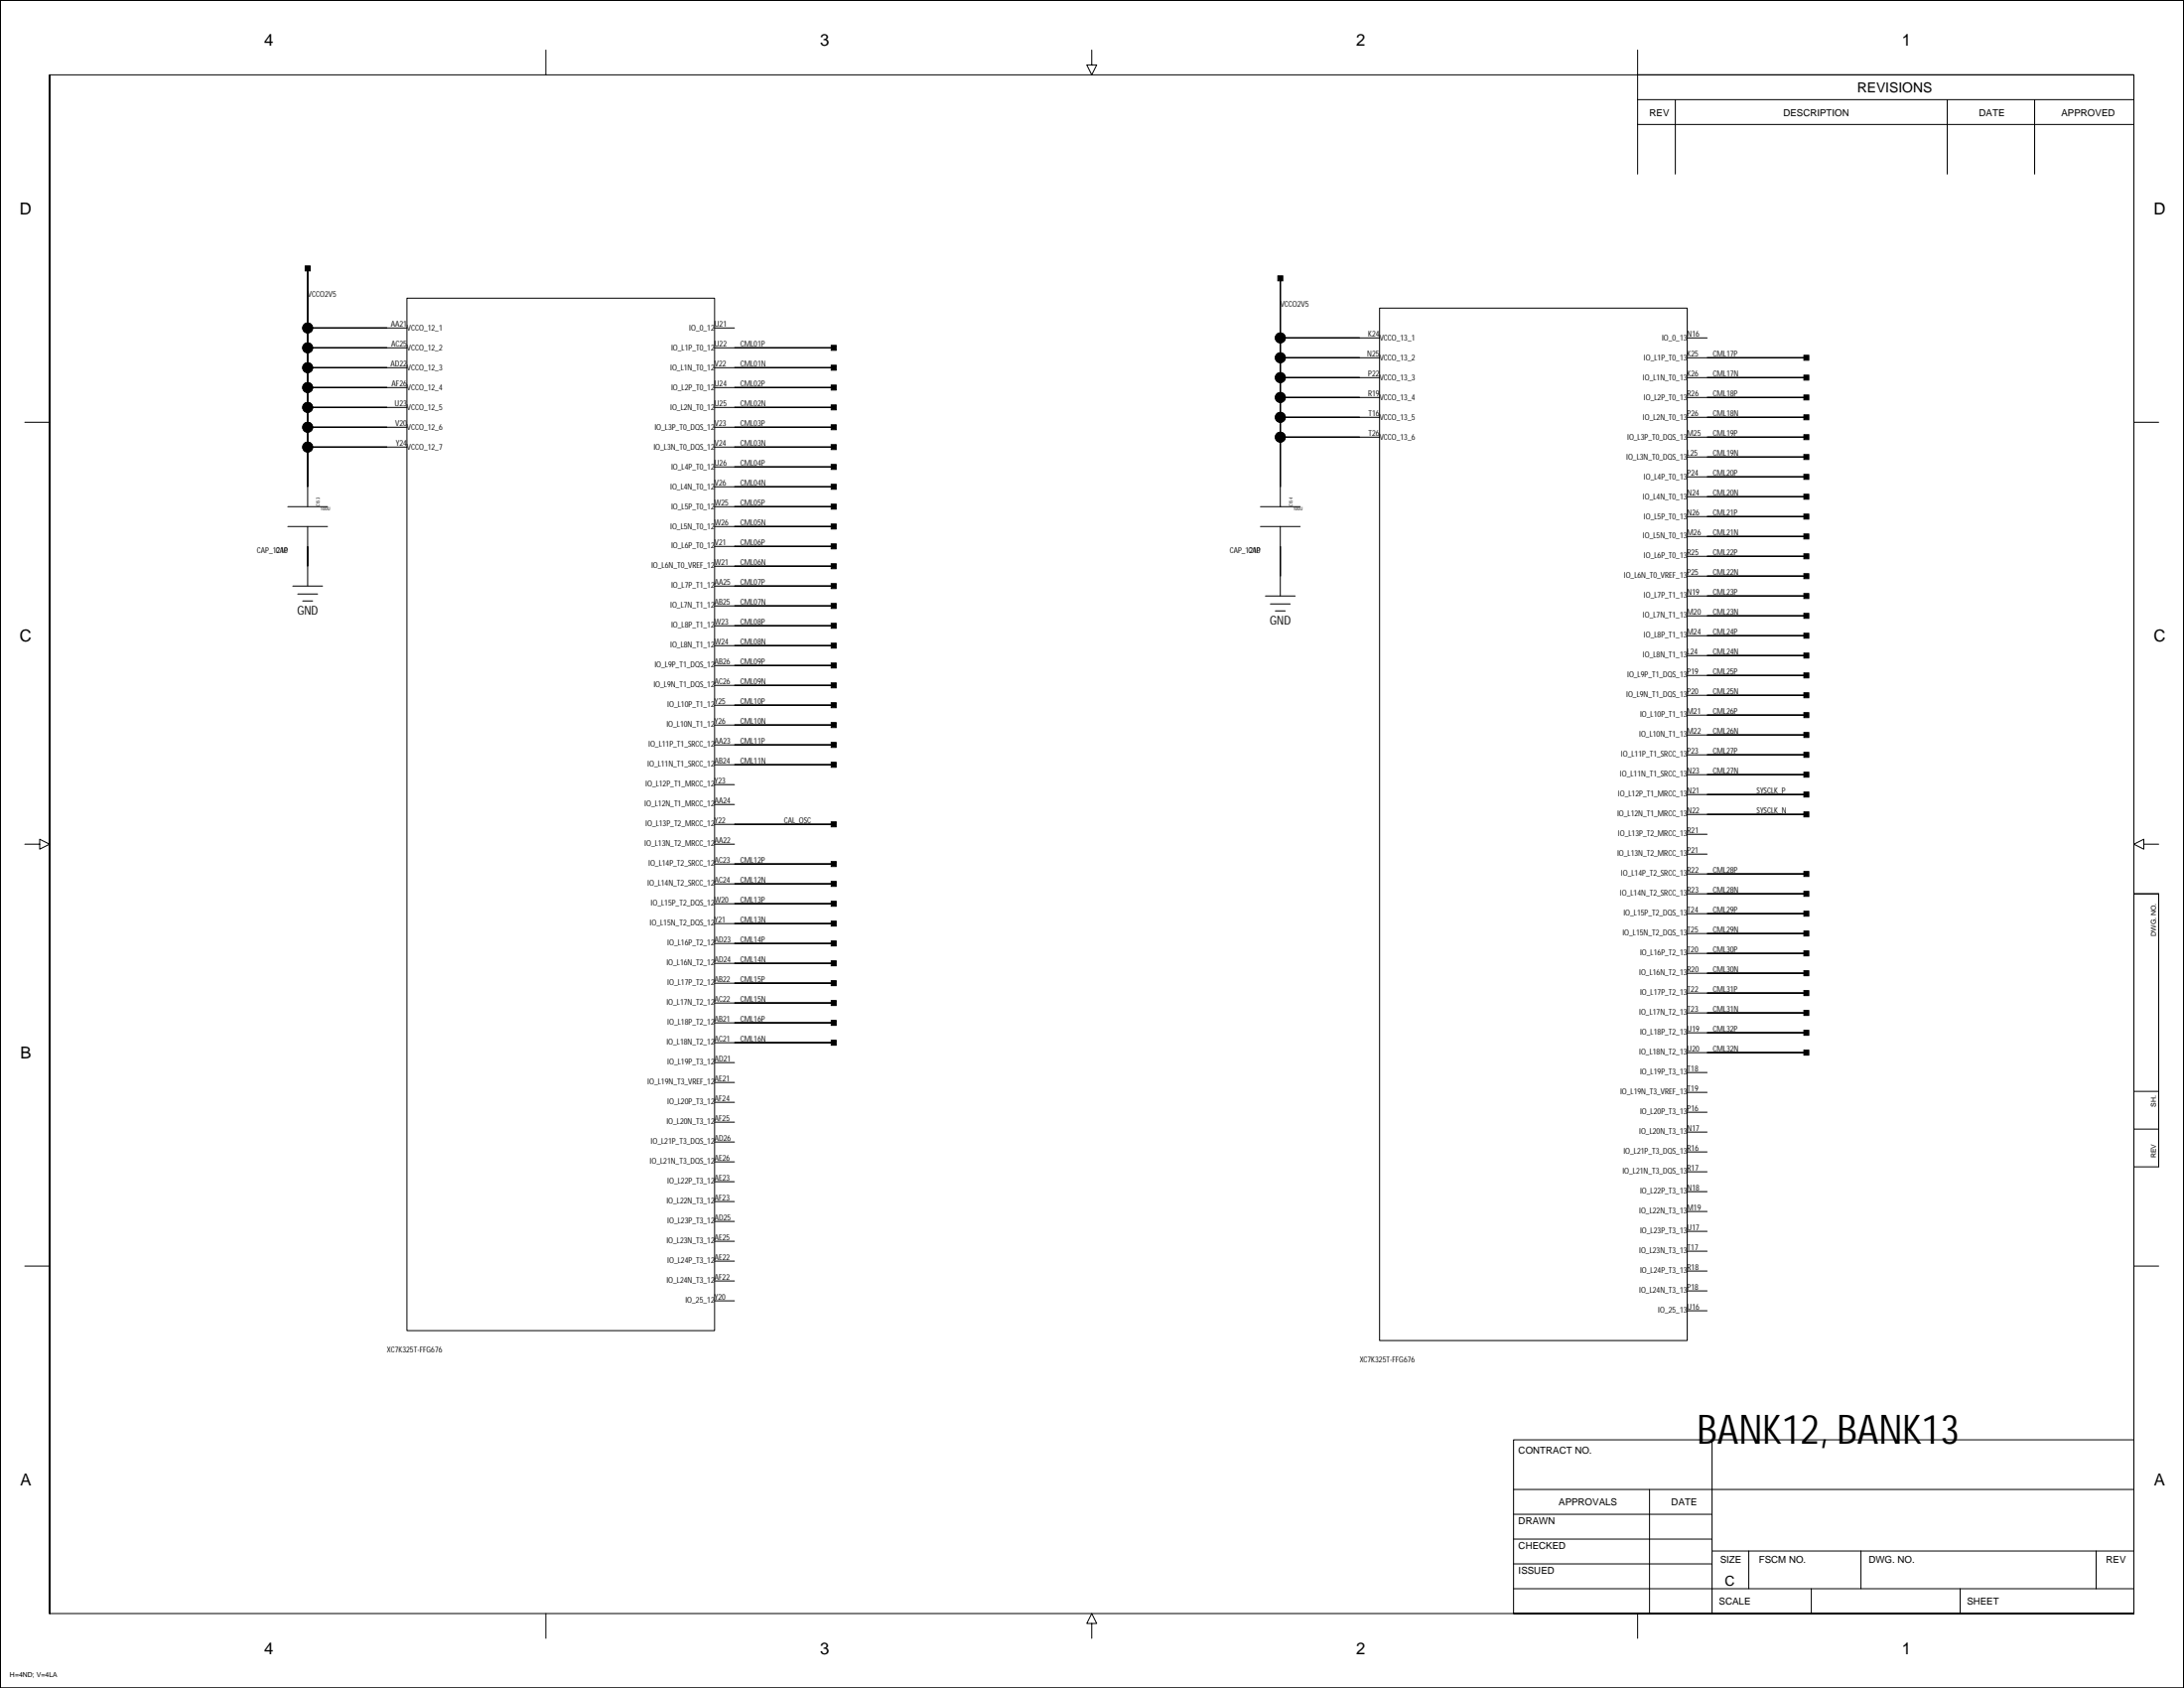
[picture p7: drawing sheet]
<svg xmlns="http://www.w3.org/2000/svg" width="559mm" height="432mm" viewBox="0 0 559 432" stroke-linecap="round" stroke-linejoin="round" font-family="sans-serif">
<g fill="none" stroke="#000" stroke-width=".25">
<path d="M0 .1h558.7v431.7h-558.7zM0 .1v431.7v-431.7h558.7v431.7h-558.7M12.7 19.1v393.7v-393.7h533.3v393.7h-533.3M139.7 12.8v6.3M279.3 12.8v3.8h-1.2l1.2 2.5 1.3-2.5h-1.3M419 19.1h127v25.4M419 12.8v31.7M419 31.8h127M419 25.5h127M428.7 25.5v19M498.2 25.5v19M520.6 25.5v19"/>
<path d="M78.7 68.7v60.9M104.1 76.3h78.7v264.1h-78.7zM327.6 71.2v58.4M353 78.8h78.7v264.1h-78.7zM78.7 83.9h25.4M78.7 89h25.4M78.7 94.1h25.4M78.7 99.1h25.4M182.8 83.9h5.1M182.8 89h30.5M182.8 94.1h30.5M182.8 99.1h30.5"/>
<path d="M327.6 86.4h25.4M327.6 91.5h25.4M327.6 96.6h25.4M431.7 86.4h5.1M431.7 91.5h30.5M431.7 96.6h30.5M6.3 108h6.4M78.7 104.2h25.4M78.7 109.3h25.4M78.7 114.4h25.4M182.8 104.2h30.5M182.8 109.3h30.5"/>
<path d="M182.8 114.4h30.5M182.8 119.5h30.5M327.6 101.7h25.4M327.6 106.8h25.4M327.6 111.8h25.4M431.7 101.7h30.5M431.7 106.8h30.5M431.7 111.8h30.5M431.7 116.9h30.5M546 108h6.3M73.6 129.6h10.2M73.6 134.7h10.2"/>
<path d="M78.7 134.7v15.2M182.8 124.5h30.5M182.8 129.6h30.5M182.8 134.7h30.5M182.8 139.8h30.5M322.5 129.6h10.2M322.5 134.7h10.2M327.6 134.7v17.8M431.7 122h30.5M431.7 127.1h30.5M431.7 132.1h30.5M431.7 137.2h30.5"/>
<path d="M74.9 149.9h7.6M76.2 152h5.1M77.5 153.7h2.5M182.8 144.8h30.5M182.8 149.9h30.5M182.8 155h30.5M323.8 152.5h7.6M325 154.5h5.1M326.3 156.3h2.6M431.7 142.3h30.5M431.7 147.4h30.5M431.7 152.5h30.5"/>
<path d="M431.7 157.5h30.5M182.8 160.1h30.5M182.8 165.2h30.5M182.8 170.2h30.5M182.8 175.3h30.5M431.7 162.6h30.5M431.7 167.7h30.5M431.7 172.8h30.5M431.7 177.9h30.5M182.8 180.4h30.5M182.8 185.5h30.5M182.8 190.6h30.5"/>
<path d="M182.8 195.6h30.5M431.7 182.9h30.5M431.7 188h30.5M431.7 193.1h30.5M431.7 198.2h30.5M6.3 215.9h3.9v1.3l2.5-1.3-2.5-1.2v1.2M182.8 200.7h5.1M182.8 205.8h5.1M182.8 210.9h30.5M182.8 215.9h5.1M431.7 203.3h30.5M431.7 208.3h30.5"/>
<path d="M431.7 213.4h5.1M431.7 218.5h5.1M548.5 215.9v1.3l-2.5-1.3 2.5-1.2v1.2h3.8M182.8 221h30.5M182.8 226.1h30.5M182.8 231.2h30.5M182.8 236.3h30.5M431.7 228.6h30.5M431.7 223.6h30.5M431.7 233.7h30.5M431.7 238.8h30.5M546 228.6h6.3v69.9h-6.3z"/>
<path d="M546 228.6h6.3M182.8 241.3h30.5M182.8 246.4h30.5M182.8 251.5h30.5M182.8 256.6h30.5M431.7 243.9h30.5M431.7 249h30.5M431.7 254h30.5M431.7 259.1h30.5M182.8 261.7h30.5M182.8 266.7h30.5M182.8 271.8h5.1"/>
<path d="M182.8 276.9h5.1M431.7 264.2h30.5M431.7 269.3h30.5M431.7 274.4h5.1M431.7 279.4h5.1M546 279.2h6.3M182.8 282h5.1M182.8 287.1h5.1M182.8 292.1h5.1M182.8 297.2h5.1M431.7 284.5h5.1M431.7 289.6h5.1"/>
<path d="M431.7 294.7h5.1M431.7 299.7h5.1M546 288.8h6.3M182.8 302.3h5.1M182.8 307.4h5.1M182.8 312.4h5.1M182.8 317.5h5.1M431.7 304.8h5.1M431.7 309.9h5.1M431.7 315h5.1M6.3 323.9h6.4M182.8 322.6h5.1"/>
<path d="M182.8 327.7h5.1M182.8 332.8h5.1M431.7 320.1h5.1M431.7 325.1h5.1M431.7 330.2h5.1M431.7 335.3h5.1M546 323.9h6.3M438.1 368.3v44.5M387.3 381h158.7M387.3 393.7h50.8M387.3 387.4h50.8M422.1 381v31.8"/>
<path d="M438.1 396.8h107.9M447.4 396.8v9.6M476.1 396.8v9.6M536.3 396.8v9.6M139.7 412.8v6.3M279.3 415.3h-1.2l1.2-2.5 1.3 2.5h-1.3v3.8M387.3 412.8h158.7h-158.7v-44.5h158.7v44.5M387.3 406.4h158.7M387.3 400.1h50.8M419 412.8v6.3M463.4 406.4v6.4M501.5 406.4v6.4"/>
<circle cx="78.7" cy="83.9" r="1.27"/>
<circle cx="78.7" cy="89" r="1.27"/>
<circle cx="78.7" cy="94.1" r="1.27"/>
<circle cx="78.7" cy="99.1" r="1.27"/>
<circle cx="327.6" cy="96.6" r="1.27"/>
<circle cx="327.6" cy="86.4" r="1.27"/>
<circle cx="327.6" cy="91.5" r="1.27"/>
<circle cx="78.7" cy="104.2" r="1.27"/>
<circle cx="78.7" cy="114.4" r="1.27"/>
<circle cx="78.7" cy="109.3" r="1.27"/>
<circle cx="327.6" cy="111.8" r="1.27"/>
<circle cx="327.6" cy="101.7" r="1.27"/>
<circle cx="327.6" cy="106.8" r="1.27"/>
</g>
<g fill="#000" stroke="#000" stroke-width=".25">
<path d="M78.1 68h1.3v1.3h-1.3z" fill-rule="evenodd"/>
<path d="M78.7 68.7v15.2z" fill-rule="evenodd"/>
<path d="M327 70.6h1.2v1.2h-1.2z" fill-rule="evenodd"/>
<path d="M327.6 71.2v15.2z" fill-rule="evenodd"/>
<path d="M78.7 83.9v5.1z" fill-rule="evenodd"/>
<path d="M78.7 99.1v5.1z" fill-rule="evenodd"/>
<path d="M78.7 89v5.1z" fill-rule="evenodd"/>
<path d="M78.7 94.1v5z" fill-rule="evenodd"/>
<path d="M78.7 83.9h20.3z" fill-rule="evenodd"/>
<path d="M78.7 89h20.3z" fill-rule="evenodd"/>
<path d="M78.7 94.1h20.3z" fill-rule="evenodd"/>
<path d="M78.7 99.1h20.3z" fill-rule="evenodd"/>
<path d="M212.7 88.3h1.2v1.3h-1.2z" fill-rule="evenodd"/>
<path d="M212.7 98.5h1.2v1.3h-1.2z" fill-rule="evenodd"/>
<path d="M212.7 93.4h1.2v1.3h-1.2z" fill-rule="evenodd"/>
<path d="M187.9 89h25.4z" fill-rule="evenodd"/>
<path d="M187.9 99.1h25.4z" fill-rule="evenodd"/>
<path d="M187.9 94.1h25.4z" fill-rule="evenodd"/>
<path d="M327.6 96.6v5.1z" fill-rule="evenodd"/>
<path d="M327.6 91.5v5.1z" fill-rule="evenodd"/>
<path d="M327.6 86.4v5.1z" fill-rule="evenodd"/>
<path d="M327.6 96.6h20.3z" fill-rule="evenodd"/>
<path d="M327.6 91.5h20.3z" fill-rule="evenodd"/>
<path d="M327.6 86.4h20.3z" fill-rule="evenodd"/>
<path d="M461.5 90.9h1.3v1.3h-1.3z" fill-rule="evenodd"/>
<path d="M461.5 96h1.3v1.2h-1.3z" fill-rule="evenodd"/>
<path d="M436.8 91.5h25.4z" fill-rule="evenodd"/>
<path d="M436.8 96.6h25.4z" fill-rule="evenodd"/>
<path d="M78.7 114.4v10.1z" fill-rule="evenodd"/>
<path d="M78.7 109.3v5.1z" fill-rule="evenodd"/>
<path d="M78.7 104.2v5.1z" fill-rule="evenodd"/>
<path d="M78.7 104.2h20.3z" fill-rule="evenodd"/>
<path d="M78.7 109.3h20.3z" fill-rule="evenodd"/>
<path d="M78.7 114.4h20.3z" fill-rule="evenodd"/>
<path d="M212.7 108.7h1.2v1.2h-1.2z" fill-rule="evenodd"/>
<path d="M212.7 103.6h1.2v1.2h-1.2z" fill-rule="evenodd"/>
<path d="M212.7 113.7h1.2v1.3h-1.2z" fill-rule="evenodd"/>
<path d="M187.9 109.3h25.4z" fill-rule="evenodd"/>
<path d="M187.9 119.5h25.4z" fill-rule="evenodd"/>
<path d="M187.9 104.2h25.4z" fill-rule="evenodd"/>
<path d="M187.9 114.4h25.4z" fill-rule="evenodd"/>
<path d="M327.6 111.8v12.7z" fill-rule="evenodd"/>
<path d="M327.6 106.8v5z" fill-rule="evenodd"/>
<path d="M327.6 101.7v5.1z" fill-rule="evenodd"/>
<path d="M327.6 111.8h20.3z" fill-rule="evenodd"/>
<path d="M327.6 106.8h20.3z" fill-rule="evenodd"/>
<path d="M327.6 101.7h20.3z" fill-rule="evenodd"/>
<path d="M461.5 101h1.3v1.3h-1.3z" fill-rule="evenodd"/>
<path d="M461.5 106.1h1.3v1.3h-1.3z" fill-rule="evenodd"/>
<path d="M461.5 111.2h1.3v1.3h-1.3z" fill-rule="evenodd"/>
<path d="M461.5 116.3h1.3v1.2h-1.3z" fill-rule="evenodd"/>
<path d="M436.8 101.7h25.4z" fill-rule="evenodd"/>
<path d="M436.8 106.8h25.4z" fill-rule="evenodd"/>
<path d="M436.8 111.8h25.4z" fill-rule="evenodd"/>
<path d="M436.8 116.9h25.4z" fill-rule="evenodd"/>
<path d="M78.7 139.8v5z" fill-rule="evenodd"/>
<path d="M212.7 118.8h1.2v1.3h-1.2z" fill-rule="evenodd"/>
<path d="M212.7 129h1.2v1.2h-1.2z" fill-rule="evenodd"/>
<path d="M212.7 123.9h1.2v1.3h-1.2z" fill-rule="evenodd"/>
<path d="M212.7 134.1h1.2v1.2h-1.2z" fill-rule="evenodd"/>
<path d="M187.9 129.6h25.4z" fill-rule="evenodd"/>
<path d="M187.9 139.8h25.4z" fill-rule="evenodd"/>
<path d="M187.9 124.5h25.4z" fill-rule="evenodd"/>
<path d="M187.9 134.7h25.4z" fill-rule="evenodd"/>
<path d="M327.6 139.8v7.6z" fill-rule="evenodd"/>
<path d="M461.5 121.4h1.3v1.2h-1.3z" fill-rule="evenodd"/>
<path d="M461.5 131.5h1.3v1.3h-1.3z" fill-rule="evenodd"/>
<path d="M461.5 126.4h1.3v1.3h-1.3z" fill-rule="evenodd"/>
<path d="M461.5 136.6h1.3v1.3h-1.3z" fill-rule="evenodd"/>
<path d="M436.8 122h25.4z" fill-rule="evenodd"/>
<path d="M436.8 132.1h25.4z" fill-rule="evenodd"/>
<path d="M436.8 127.1h25.4z" fill-rule="evenodd"/>
<path d="M436.8 137.2h25.4z" fill-rule="evenodd"/>
<path d="M212.7 139.1h1.2v1.3h-1.2z" fill-rule="evenodd"/>
<path d="M212.7 149.3h1.2v1.3h-1.2z" fill-rule="evenodd"/>
<path d="M212.7 144.2h1.2v1.3h-1.2z" fill-rule="evenodd"/>
<path d="M212.7 154.4h1.2v1.2h-1.2z" fill-rule="evenodd"/>
<path d="M187.9 149.9h25.4z" fill-rule="evenodd"/>
<path d="M187.9 144.8h25.4z" fill-rule="evenodd"/>
<path d="M187.9 155h25.4z" fill-rule="evenodd"/>
<path d="M461.5 141.7h1.3v1.2h-1.3z" fill-rule="evenodd"/>
<path d="M461.5 151.8h1.3v1.3h-1.3z" fill-rule="evenodd"/>
<path d="M461.5 146.7h1.3v1.3h-1.3z" fill-rule="evenodd"/>
<path d="M461.5 156.9h1.3v1.3h-1.3z" fill-rule="evenodd"/>
<path d="M436.8 142.3h25.4z" fill-rule="evenodd"/>
<path d="M436.8 152.5h25.4z" fill-rule="evenodd"/>
<path d="M436.8 147.4h25.4z" fill-rule="evenodd"/>
<path d="M436.8 157.5h25.4z" fill-rule="evenodd"/>
<path d="M212.7 159.4h1.2v1.3h-1.2z" fill-rule="evenodd"/>
<path d="M212.7 169.6h1.2v1.3h-1.2z" fill-rule="evenodd"/>
<path d="M212.7 164.5h1.2v1.3h-1.2z" fill-rule="evenodd"/>
<path d="M212.7 174.7h1.2v1.3h-1.2z" fill-rule="evenodd"/>
<path d="M187.9 160.1h25.4z" fill-rule="evenodd"/>
<path d="M187.9 170.2h25.4z" fill-rule="evenodd"/>
<path d="M187.9 165.2h25.4z" fill-rule="evenodd"/>
<path d="M187.9 175.3h25.4z" fill-rule="evenodd"/>
<path d="M461.5 162h1.3v1.3h-1.3z" fill-rule="evenodd"/>
<path d="M461.5 172.1h1.3v1.3h-1.3z" fill-rule="evenodd"/>
<path d="M461.5 167.1h1.3v1.2h-1.3z" fill-rule="evenodd"/>
<path d="M461.5 177.2h1.3v1.3h-1.3z" fill-rule="evenodd"/>
<path d="M436.8 162.6h25.4z" fill-rule="evenodd"/>
<path d="M436.8 172.8h25.4z" fill-rule="evenodd"/>
<path d="M436.8 167.7h25.4z" fill-rule="evenodd"/>
<path d="M436.8 177.9h25.4z" fill-rule="evenodd"/>
<path d="M212.7 179.8h1.2v1.2h-1.2z" fill-rule="evenodd"/>
<path d="M212.7 189.9h1.2v1.3h-1.2z" fill-rule="evenodd"/>
<path d="M212.7 184.8h1.2v1.3h-1.2z" fill-rule="evenodd"/>
<path d="M212.7 195h1.2v1.3h-1.2z" fill-rule="evenodd"/>
<path d="M187.9 180.4h25.4z" fill-rule="evenodd"/>
<path d="M187.9 190.6h25.4z" fill-rule="evenodd"/>
<path d="M187.9 185.5h25.4z" fill-rule="evenodd"/>
<path d="M187.9 195.6h25.4z" fill-rule="evenodd"/>
<path d="M461.5 182.3h1.3v1.3h-1.3z" fill-rule="evenodd"/>
<path d="M461.5 192.5h1.3v1.2h-1.3z" fill-rule="evenodd"/>
<path d="M461.5 187.4h1.3v1.3h-1.3z" fill-rule="evenodd"/>
<path d="M461.5 197.5h1.3v1.3h-1.3z" fill-rule="evenodd"/>
<path d="M436.8 182.9h25.4z" fill-rule="evenodd"/>
<path d="M436.8 193.1h25.4z" fill-rule="evenodd"/>
<path d="M436.8 188h25.4z" fill-rule="evenodd"/>
<path d="M436.8 198.2h25.4z" fill-rule="evenodd"/>
<path d="M212.7 210.2h1.2v1.3h-1.2z" fill-rule="evenodd"/>
<path d="M187.9 210.9h25.4z" fill-rule="evenodd"/>
<path d="M461.5 202.6h1.3v1.3h-1.3z" fill-rule="evenodd"/>
<path d="M461.5 207.7h1.3v1.3h-1.3z" fill-rule="evenodd"/>
<path d="M436.8 203.3h25.4z" fill-rule="evenodd"/>
<path d="M436.8 208.3h25.4z" fill-rule="evenodd"/>
<path d="M212.7 220.4h1.2v1.3h-1.2z" fill-rule="evenodd"/>
<path d="M212.7 230.6h1.2v1.2h-1.2z" fill-rule="evenodd"/>
<path d="M212.7 225.5h1.2v1.2h-1.2z" fill-rule="evenodd"/>
<path d="M212.7 235.6h1.2v1.3h-1.2z" fill-rule="evenodd"/>
<path d="M187.9 221h25.4z" fill-rule="evenodd"/>
<path d="M187.9 231.2h25.4z" fill-rule="evenodd"/>
<path d="M187.9 226.1h25.4z" fill-rule="evenodd"/>
<path d="M187.9 236.3h25.4z" fill-rule="evenodd"/>
<path d="M461.5 222.9h1.3v1.3h-1.3z" fill-rule="evenodd"/>
<path d="M461.5 233.1h1.3v1.3h-1.3z" fill-rule="evenodd"/>
<path d="M461.5 228h1.3v1.3h-1.3z" fill-rule="evenodd"/>
<path d="M461.5 238.2h1.3v1.2h-1.3z" fill-rule="evenodd"/>
<path d="M436.8 223.6h25.4z" fill-rule="evenodd"/>
<path d="M436.8 233.7h25.4z" fill-rule="evenodd"/>
<path d="M436.8 228.6h25.4z" fill-rule="evenodd"/>
<path d="M436.8 238.8h25.4z" fill-rule="evenodd"/>
<path d="M212.7 240.7h1.2v1.3h-1.2z" fill-rule="evenodd"/>
<path d="M212.7 250.9h1.2v1.2h-1.2z" fill-rule="evenodd"/>
<path d="M212.7 245.8h1.2v1.3h-1.2z" fill-rule="evenodd"/>
<path d="M212.7 255.9h1.2v1.3h-1.2z" fill-rule="evenodd"/>
<path d="M187.9 241.3h25.4z" fill-rule="evenodd"/>
<path d="M187.9 251.5h25.4z" fill-rule="evenodd"/>
<path d="M187.9 246.4h25.4z" fill-rule="evenodd"/>
<path d="M187.9 256.6h25.4z" fill-rule="evenodd"/>
<path d="M461.5 243.2h1.3v1.3h-1.3z" fill-rule="evenodd"/>
<path d="M461.5 253.4h1.3v1.3h-1.3z" fill-rule="evenodd"/>
<path d="M461.5 248.3h1.3v1.3h-1.3z" fill-rule="evenodd"/>
<path d="M461.5 258.5h1.3v1.3h-1.3z" fill-rule="evenodd"/>
<path d="M436.8 243.9h25.4z" fill-rule="evenodd"/>
<path d="M436.8 254h25.4z" fill-rule="evenodd"/>
<path d="M436.8 249h25.4z" fill-rule="evenodd"/>
<path d="M436.8 259.1h25.4z" fill-rule="evenodd"/>
<path d="M212.7 261h1.2v1.3h-1.2z" fill-rule="evenodd"/>
<path d="M212.7 266.1h1.2v1.3h-1.2z" fill-rule="evenodd"/>
<path d="M187.9 261.7h25.4z" fill-rule="evenodd"/>
<path d="M187.9 266.7h25.4z" fill-rule="evenodd"/>
<path d="M461.5 263.6h1.3v1.2h-1.3z" fill-rule="evenodd"/>
<path d="M461.5 268.6h1.3v1.3h-1.3z" fill-rule="evenodd"/>
<path d="M436.8 264.2h25.4z" fill-rule="evenodd"/>
<path d="M436.8 269.3h25.4z" fill-rule="evenodd"/>
<circle cx="78.7" cy="83.9" r="1.27"/>
<circle cx="78.7" cy="89" r="1.27"/>
<circle cx="78.7" cy="94.1" r="1.27"/>
<circle cx="78.7" cy="99.1" r="1.27"/>
<circle cx="327.6" cy="96.6" r="1.27"/>
<circle cx="327.6" cy="86.4" r="1.27"/>
<circle cx="327.6" cy="91.5" r="1.27"/>
<circle cx="78.7" cy="104.2" r="1.27"/>
<circle cx="78.7" cy="114.4" r="1.27"/>
<circle cx="78.7" cy="109.3" r="1.27"/>
<circle cx="327.6" cy="111.8" r="1.27"/>
<circle cx="327.6" cy="101.7" r="1.27"/>
<circle cx="327.6" cy="106.8" r="1.27"/>
</g>
<text font-size="10.4" x="434.2" y="369.3">BANK12, BANK13</text>
<g font-size="4.2">
<text x="67.6" y="11.8">4</text>
<text x="209.8" y="11.8">3</text>
<text x="347" y="11.8">2</text>
<text x="486.6" y="11.8">1</text>
<text x="5.1" y="54.9">D</text>
<text x="551" y="54.9">D</text>
<text x="5.1" y="164.1">C</text>
<text x="551" y="164.1">C</text>
<text x="5.2" y="270.8">B</text>
<text x="5.2" y="380">A</text>
<text x="551.2" y="380">A</text>
<text x="67.6" y="423.2">4</text>
<text x="209.8" y="423.2">3</text>
<text x="347" y="423.2">2</text>
<text x="486.6" y="423.2">1</text>
</g>
<g font-size="3.5">
<text x="475.2" y="23.7">REVISIONS</text>
<text x="441.4" y="405.5">C</text>
</g>
<g font-size="3.1">
<text x="76" y="157.1">GND</text>
<text x="324.9" y="159.7">GND</text>
</g>
<g font-size="2.5">
<text x="422.1" y="29.7">REV</text>
<text x="456.3" y="29.7">DESCRIPTION</text>
<text x="506.4" y="29.7">DATE</text>
<text x="527.4" y="29.7">APPROVED</text>
<text x="388.5" y="371.7">CONTRACT NO.</text>
<text x="388.5" y="389.8">DRAWN</text>
<text x="398.8" y="384.9">APPROVALS</text>
<text x="427.6" y="384.9">DATE</text>
<text x="388.5" y="396.1">CHECKED</text>
<text x="440.1" y="399.7">SIZE</text>
<text x="450" y="399.7">FSCM NO.</text>
<text x="478.1" y="399.7">DWG. NO.</text>
<text x="538.9" y="399.7">REV</text>
<text x="388.5" y="402.5">ISSUED</text>
<text x="439.8" y="410.3">SCALE</text>
<text x="503.3" y="410.3">SHEET</text>
</g>
<g font-size="2.1">
<text x="78.7" y="76">VCCO2V5</text>
<text x="100" y="83.6">AA21</text>
<text x="182.8" y="83.6">U21</text>
<text x="327.6" y="78.5">VCCO2V5</text>
<text x="100.1" y="88.7">AC25</text>
<text x="104.1" y="84.5">VCCO_12_1</text>
<text x="104.1" y="89.5">VCCO_12_2</text>
<text x="171.7" y="89.5">IO_L1P_T0_12</text>
<text x="176.3" y="84.5">IO_0_12</text>
<text x="182.8" y="88.7">U22</text>
<text x="189.4" y="88.6">CML01P</text>
<text x="350.1" y="86.1">K24</text>
<text x="353" y="87">VCCO_13_1</text>
<text x="425.2" y="87">IO_0_13</text>
<text x="431.7" y="86.1">N16</text>
<text x="99.9" y="93.7">AD22</text>
<text x="104.1" y="94.6">VCCO_12_3</text>
<text x="171.5" y="94.6">IO_L1N_T0_12</text>
<text x="182.8" y="93.7">V22</text>
<text x="189.4" y="93.7">CML01N</text>
<text x="349.8" y="91.2">N25</text>
<text x="353" y="92.1">VCCO_13_2</text>
<text x="420.6" y="92.1">IO_L1P_T0_13</text>
<text x="431.7" y="91.2">K25</text>
<text x="438.3" y="91.1">CML17P</text>
<text x="100.2" y="98.8">AF26</text>
<text x="104.1" y="99.7">VCCO_12_4</text>
<text x="171.7" y="99.7">IO_L2P_T0_12</text>
<text x="182.8" y="98.8">U24</text>
<text x="189.4" y="98.8">CML02P</text>
<text x="350" y="101.4">R19</text>
<text x="350.1" y="96.3">P22</text>
<text x="353" y="97.2">VCCO_13_3</text>
<text x="420.4" y="97.2">IO_L1N_T0_13</text>
<text x="431.7" y="101.4">R26</text>
<text x="431.7" y="96.3">K26</text>
<text x="438.3" y="101.3">CML18P</text>
<text x="438.3" y="96.2">CML17N</text>
<text x="101" y="103.9">U23</text>
<text x="104.1" y="104.8">VCCO_12_5</text>
<text x="171.5" y="104.8">IO_L2N_T0_12</text>
<text x="182.8" y="103.9">U25</text>
<text x="189.4" y="103.8">CML02N</text>
<text x="350.1" y="106.4">T16</text>
<text x="353" y="102.2">VCCO_13_4</text>
<text x="353" y="107.3">VCCO_13_5</text>
<text x="420.4" y="107.3">IO_L2N_T0_13</text>
<text x="420.6" y="102.2">IO_L2P_T0_13</text>
<text x="431.7" y="106.4">P26</text>
<text x="438.3" y="106.4">CML18N</text>
<text x="101.1" y="109">V20</text>
<text x="104.1" y="109.9">VCCO_12_6</text>
<text x="167.5" y="109.9">IO_L3P_T0_DQS_12</text>
<text x="182.8" y="109">V23</text>
<text x="189.4" y="108.9">CML03P</text>
<text x="350.1" y="111.5">T26</text>
<text x="353" y="112.4">VCCO_13_6</text>
<text x="416.3" y="112.4">IO_L3P_T0_DQS_13</text>
<text x="431.7" y="111.5">M25</text>
<text x="438.3" y="111.5">CML19P</text>
<text x="101.3" y="114.1">Y24</text>
<text x="104.1" y="114.9">VCCO_12_7</text>
<text x="167.2" y="114.9">IO_L3N_T0_DQS_12</text>
<text x="182.8" y="119.1">U26</text>
<text x="182.8" y="114.1">V24</text>
<text x="189.4" y="119.1">CML04P</text>
<text x="189.4" y="114">CML03N</text>
<text x="416.1" y="117.5">IO_L3N_T0_DQS_13</text>
<text x="431.7" y="116.6">L25</text>
<text x="438.3" y="116.5">CML19N</text>
<text x="171.5" y="125.1">IO_L4N_T0_12</text>
<text x="171.7" y="120">IO_L4P_T0_12</text>
<text x="182.8" y="124.2">V26</text>
<text x="189.4" y="124.2">CML04N</text>
<text x="420.6" y="122.6">IO_L4P_T0_13</text>
<text x="431.7" y="121.7">P24</text>
<text x="438.3" y="121.6">CML20P</text>
<text x="171.7" y="130.2">IO_L5P_T0_12</text>
<text x="182.8" y="129.3">W25</text>
<text x="189.4" y="129.2">CML05P</text>
<text x="420.4" y="127.6">IO_L4N_T0_13</text>
<text x="431.7" y="131.8">N26</text>
<text x="431.7" y="126.8">N24</text>
<text x="438.3" y="131.8">CML21P</text>
<text x="438.3" y="126.7">CML20N</text>
<text x="171.5" y="135.3">IO_L5N_T0_12</text>
<text x="182.8" y="134.4">W26</text>
<text x="189.4" y="134.3">CML05N</text>
<text x="420.4" y="137.8">IO_L5N_T0_13</text>
<text x="420.6" y="132.7">IO_L5P_T0_13</text>
<text x="431.7" y="136.9">M26</text>
<text x="438.3" y="136.9">CML21N</text>
<text x="65.8" y="141.5">CAP_1210</text>
<text x="70.6" y="141.5">CAP</text>
<text x="171.7" y="140.3">IO_L6P_T0_12</text>
<text x="182.8" y="139.4">V21</text>
<text x="189.4" y="139.4">CML06P</text>
<text x="314.6" y="141.5">CAP_1210</text>
<text x="319.4" y="141.5">CAP</text>
<text x="420.6" y="142.9">IO_L6P_T0_13</text>
<text x="431.7" y="142">R25</text>
<text x="438.3" y="141.9">CML22P</text>
<text x="166.6" y="145.4">IO_L6N_T0_VREF_12</text>
<text x="182.8" y="149.6">AA25</text>
<text x="182.8" y="144.5">W21</text>
<text x="189.4" y="149.6">CML07P</text>
<text x="189.4" y="144.5">CML06N</text>
<text x="415.5" y="148">IO_L6N_T0_VREF_13</text>
<text x="431.7" y="147.1">P25</text>
<text x="438.3" y="147">CML22N</text>
<text x="171.5" y="155.6">IO_L7N_T1_12</text>
<text x="171.7" y="150.5">IO_L7P_T1_12</text>
<text x="182.8" y="154.7">AB25</text>
<text x="189.4" y="154.6">CML07N</text>
<text x="420.6" y="153">IO_L7P_T1_13</text>
<text x="431.7" y="152.1">N19</text>
<text x="438.3" y="152.1">CML23P</text>
<text x="171.7" y="160.6">IO_L8P_T1_12</text>
<text x="182.8" y="159.8">W23</text>
<text x="189.4" y="159.7">CML08P</text>
<text x="420.4" y="158.1">IO_L7N_T1_13</text>
<text x="431.7" y="157.2">M20</text>
<text x="438.3" y="157.2">CML23N</text>
<text x="171.5" y="165.7">IO_L8N_T1_12</text>
<text x="182.8" y="164.8">W24</text>
<text x="189.4" y="164.8">CML08N</text>
<text x="420.6" y="163.2">IO_L8P_T1_13</text>
<text x="431.7" y="167.4">L24</text>
<text x="431.7" y="162.3">M24</text>
<text x="438.3" y="162.3">CML24P</text>
<text x="438.3" y="167.3">CML24N</text>
<text x="167.5" y="170.8">IO_L9P_T1_DQS_12</text>
<text x="182.8" y="169.9">AB26</text>
<text x="189.4" y="169.9">CML09P</text>
<text x="416.3" y="173.3">IO_L9P_T1_DQS_13</text>
<text x="420.4" y="168.3">IO_L8N_T1_13</text>
<text x="431.7" y="172.5">P19</text>
<text x="438.3" y="172.4">CML25P</text>
<text x="167.2" y="175.9">IO_L9N_T1_DQS_12</text>
<text x="182.8" y="175">AC26</text>
<text x="189.4" y="175">CML09N</text>
<text x="416.1" y="178.4">IO_L9N_T1_DQS_13</text>
<text x="431.7" y="177.5">P20</text>
<text x="438.3" y="177.5">CML25N</text>
<text x="170.8" y="181">IO_L10P_T1_12</text>
<text x="182.8" y="180.1">Y25</text>
<text x="182.8" y="185.2">Y26</text>
<text x="189.4" y="180">CML10P</text>
<text x="189.4" y="185.1">CML10N</text>
<text x="419.6" y="183.5">IO_L10P_T1_13</text>
<text x="431.7" y="182.6">M21</text>
<text x="438.3" y="182.6">CML26P</text>
<text x="165.9" y="191.1">IO_L11P_T1_SRCC_12</text>
<text x="170.5" y="186">IO_L10N_T1_12</text>
<text x="182.8" y="190.2">AA23</text>
<text x="189.4" y="190.2">CML11P</text>
<text x="419.4" y="188.6">IO_L10N_T1_13</text>
<text x="431.7" y="187.7">M22</text>
<text x="438.3" y="187.6">CML26N</text>
<text x="165.7" y="196.2">IO_L11N_T1_SRCC_12</text>
<text x="182.8" y="195.3">AB24</text>
<text x="189.4" y="195.3">CML11N</text>
<text x="414.8" y="193.7">IO_L11P_T1_SRCC_13</text>
<text x="431.7" y="197.9">N23</text>
<text x="431.7" y="192.8">P23</text>
<text x="438.3" y="192.7">CML27P</text>
<text x="438.3" y="197.8">CML27N</text>
<text x="165.2" y="201.3">IO_L12P_T1_MRCC_12</text>
<text x="182.8" y="200.4">Y23</text>
<text x="414" y="203.8">IO_L12P_T1_MRCC_13</text>
<text x="414.5" y="198.7">IO_L11N_T1_SRCC_13</text>
<text x="431.7" y="202.9">N21</text>
<text x="449.5" y="202.9">SYSCLK_P</text>
<text x="164.9" y="206.4">IO_L12N_T1_MRCC_12</text>
<text x="182.8" y="205.5">AA24</text>
<text x="413.8" y="208.9">IO_L12N_T1_MRCC_13</text>
<text x="431.7" y="208">N22</text>
<text x="449.5" y="208">SYSCLK_N</text>
<text x="165.2" y="211.4">IO_L13P_T2_MRCC_12</text>
<text x="182.8" y="215.6">AA22</text>
<text x="182.8" y="210.6">Y22</text>
<text x="200.6" y="210.6">CAL_OSC</text>
<text x="414" y="214">IO_L13P_T2_MRCC_13</text>
<text x="431.7" y="213.1">R21</text>
<text x="164.9" y="216.5">IO_L13N_T2_MRCC_12</text>
<text x="165.9" y="221.6">IO_L14P_T2_SRCC_12</text>
<text x="182.8" y="220.7">AC23</text>
<text x="189.4" y="220.7">CML12P</text>
<text x="413.8" y="219.1">IO_L13N_T2_MRCC_13</text>
<text x="431.7" y="218.2">P21</text>
<text x="165.7" y="226.7">IO_L14N_T2_SRCC_12</text>
<text x="182.8" y="225.8">AC24</text>
<text x="189.4" y="225.7">CML12N</text>
<text x="414.8" y="224.1">IO_L14P_T2_SRCC_13</text>
<text x="431.7" y="223.2">R22</text>
<text x="438.3" y="223.2">CML28P</text>
<text x="166.5" y="231.8">IO_L15P_T2_DQS_12</text>
<text x="182.8" y="230.9">W20</text>
<text x="189.4" y="230.8">CML13P</text>
<text x="414.5" y="229.2">IO_L14N_T2_SRCC_13</text>
<text x="431.7" y="228.3">R23</text>
<text x="431.7" y="233.4">T24</text>
<text x="438.3" y="233.4">CML29P</text>
<text x="438.3" y="228.3">CML28N</text>
<text x="166.3" y="236.8">IO_L15N_T2_DQS_12</text>
<text x="182.8" y="235.9">Y21</text>
<text x="189.4" y="235.9">CML13N</text>
<text x="415.1" y="239.4">IO_L15N_T2_DQS_13</text>
<text x="415.4" y="234.3">IO_L15P_T2_DQS_13</text>
<text x="431.7" y="238.5">T25</text>
<text x="438.3" y="238.4">CML29N</text>
<text x="170.8" y="241.9">IO_L16P_T2_12</text>
<text x="182.8" y="241">AD23</text>
<text x="189.4" y="241">CML14P</text>
<text x="419.6" y="244.5">IO_L16P_T2_13</text>
<text x="431.7" y="243.6">T20</text>
<text x="438.3" y="243.5">CML30P</text>
<text x="170.5" y="247">IO_L16N_T2_12</text>
<text x="182.8" y="251.2">AB22</text>
<text x="182.8" y="246.1">AD24</text>
<text x="189.4" y="251.1">CML15P</text>
<text x="189.4" y="246.1">CML14N</text>
<text x="419.4" y="249.5">IO_L16N_T2_13</text>
<text x="431.7" y="248.6">R20</text>
<text x="438.3" y="248.6">CML30N</text>
<text x="170.5" y="257.1">IO_L17N_T2_12</text>
<text x="170.8" y="252.1">IO_L17P_T2_12</text>
<text x="182.8" y="256.3">AC22</text>
<text x="189.4" y="256.2">CML15N</text>
<text x="419.6" y="254.6">IO_L17P_T2_13</text>
<text x="431.7" y="253.7">T22</text>
<text x="438.3" y="253.7">CML31P</text>
<text x="170.8" y="262.2">IO_L18P_T2_12</text>
<text x="182.8" y="261.3">AB21</text>
<text x="189.4" y="261.3">CML16P</text>
<text x="419.4" y="259.7">IO_L17N_T2_13</text>
<text x="431.7" y="263.9">U19</text>
<text x="431.7" y="258.8">T23</text>
<text x="438.3" y="263.8">CML32P</text>
<text x="438.3" y="258.8">CML31N</text>
<text x="170.5" y="267.3">IO_L18N_T2_12</text>
<text x="182.8" y="266.4">AC21</text>
<text x="189.4" y="266.4">CML16N</text>
<text x="419.4" y="269.8">IO_L18N_T2_13</text>
<text x="419.6" y="264.8">IO_L18P_T2_13</text>
<text x="431.7" y="269">U20</text>
<text x="438.3" y="268.9">CML32N</text>
<text x="170.8" y="272.4">IO_L19P_T3_12</text>
<text x="182.8" y="271.5">AD21</text>
<text x="419.6" y="274.9">IO_L19P_T3_13</text>
<text x="431.7" y="274">T18</text>
<text x="165.7" y="277.5">IO_L19N_T3_VREF_12</text>
<text x="182.8" y="276.6">AE21</text>
<text x="182.8" y="281.7">AF24</text>
<text x="414.5" y="280">IO_L19N_T3_VREF_13</text>
<text x="431.7" y="279.1">T19</text>
<text x="170.5" y="287.6">IO_L20N_T3_12</text>
<text x="170.8" y="282.5">IO_L20P_T3_12</text>
<text x="182.8" y="286.7">AF25</text>
<text x="419.6" y="285.1">IO_L20P_T3_13</text>
<text x="431.7" y="284.2">P16</text>
<text x="166.5" y="292.7">IO_L21P_T3_DQS_12</text>
<text x="182.8" y="291.8">AD26</text>
<text x="419.4" y="290.2">IO_L20N_T3_13</text>
<text x="431.7" y="289.3">N17</text>
<text x="166.3" y="297.8">IO_L21N_T3_DQS_12</text>
<text x="182.8" y="296.9">AE26</text>
<text x="415.4" y="295.2">IO_L21P_T3_DQS_13</text>
<text x="431.7" y="299.4">R17</text>
<text x="431.7" y="294.4">R16</text>
<text x="170.8" y="302.9">IO_L22P_T3_12</text>
<text x="182.8" y="302">AE23</text>
<text x="415.1" y="300.3">IO_L21N_T3_DQS_13</text>
<text x="419.6" y="305.4">IO_L22P_T3_13</text>
<text x="431.7" y="304.5">N18</text>
<text x="170.5" y="307.9">IO_L22N_T3_12</text>
<text x="182.8" y="307.1">AF23</text>
<text x="419.4" y="310.5">IO_L22N_T3_13</text>
<text x="431.7" y="309.6">M19</text>
<text x="170.8" y="313">IO_L23P_T3_12</text>
<text x="182.8" y="317.2">AE25</text>
<text x="182.8" y="312.1">AD25</text>
<text x="419.6" y="315.6">IO_L23P_T3_13</text>
<text x="431.7" y="314.7">U17</text>
<text x="170.5" y="318.1">IO_L23N_T3_12</text>
<text x="170.8" y="323.2">IO_L24P_T3_12</text>
<text x="182.8" y="322.3">AE22</text>
<text x="419.4" y="320.6">IO_L23N_T3_13</text>
<text x="431.7" y="319.7">T17</text>
<text x="170.5" y="328.3">IO_L24N_T3_12</text>
<text x="182.8" y="327.4">AF22</text>
<text x="419.6" y="325.7">IO_L24P_T3_13</text>
<text x="431.7" y="329.9">P18</text>
<text x="431.7" y="324.8">R18</text>
<text x="175.4" y="333.3">IO_25_12</text>
<text x="182.8" y="332.4">Y20</text>
<text x="419.4" y="330.8">IO_L24N_T3_13</text>
<text x="424.2" y="335.9">IO_25_13</text>
<text x="431.7" y="335">U16</text>
<text x="99" y="346">XC7K325T-FFG676</text>
<text x="347.9" y="348.6">XC7K325T-FFG676</text>
</g>
<g font-size="1.8">
<text x="551.7" y="239.5" transform="rotate(-90 551.7 239.5)">DWG. NO.</text>
<text x="551.7" y="283.2" transform="rotate(-90 551.7 283.2)">SH.</text>
<text x="551.7" y="296.2" transform="rotate(-90 551.7 296.2)">REV</text>
<text x="2.5" y="428.9">H=4ND; V=4LA</text>
</g>
<g font-size="1.2">
<text x="81.9" y="129.6" transform="rotate(-90 81.9 129.6)">C153</text>
<text x="82" y="130.6">100U</text>
<text x="330.7" y="129.6" transform="rotate(-90 330.7 129.6)">C154</text>
<text x="330.9" y="130.6">100U</text>
</g>
</svg>
